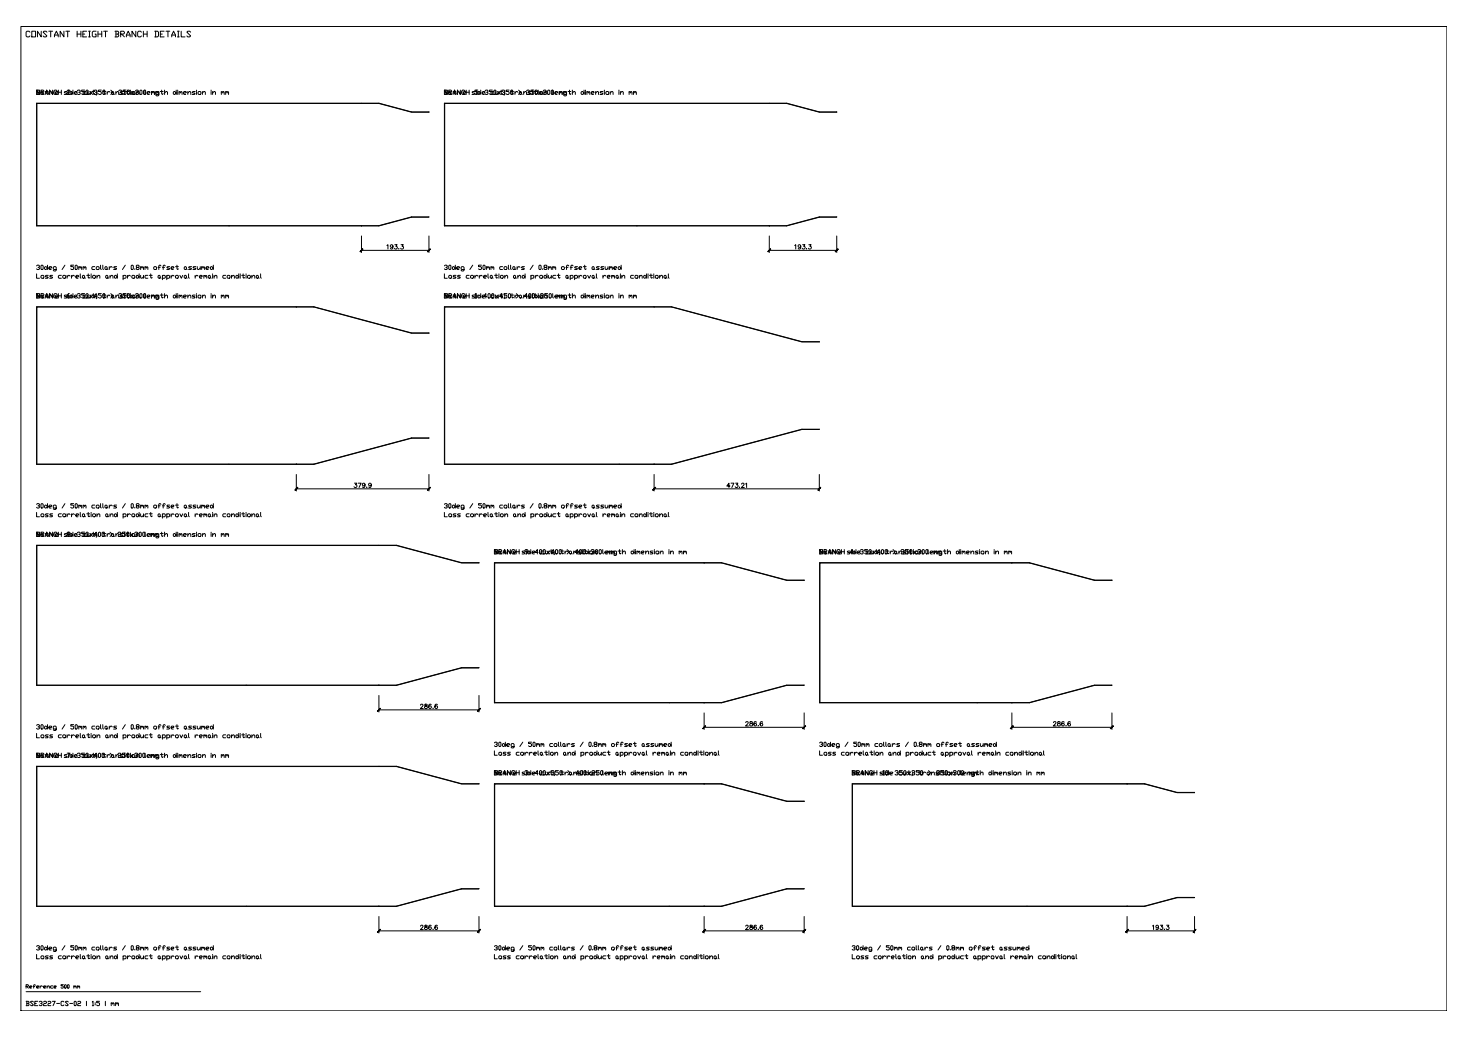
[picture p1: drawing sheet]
<svg xmlns="http://www.w3.org/2000/svg" width="841mm" height="594mm" viewBox="0 0 841 594" stroke-linecap="round" stroke-linejoin="round" font-family="sans-serif">
<!-- layer: MATERIAL -->
<g fill="none" stroke="#000" stroke-width=".57">
<path d="M207 59h-186v70h186M207 59h10M217 59h-10M217 59l19 5h10M441 59h-186v70h186M441 59h10M451 59h-10M451 59l18 5h10M246 64h.1M479 64h.1M207 129h.1M207 129h10l9-2a47 47 0 0 1 20-3h-10l-19 5h-10"/>
<path d="M441 129h.1M441 129h10l9-2a48 48 0 0 1 19-3h-10l-18 5h-10M170 176h-149v90h149M170 176h10M180 176h-10M180 176l56 15h10M375 176h-120v90h120M375 176h10M385 176h-10M385 176l74 20h10M246 191h.1M469 196h.1"/>
<path d="M170 266h.1M170 266h10l56-15h10h-10l-56 15h-10M375 266h.1M375 266h10l74-20h10h-10l-74 20h-10M217 313l-196-1v81h196M217 313h-196v79h196M217 312h10l37 10 10 1h-10l-37-10zM403 323l-120-1v81h120M403 323h-120v79h120M403 322h10l38 10 10 1h-10l-38-10zM580 323l-110-1v81h110M580 323h-110v79h110"/>
<path d="M580 322h10l37 10 10 1h-10l-37-10zM217 392v1M217 392h10l37-10h10l-10 1-37 10h-10M403 402v1M403 402h10l38-10h10l-10 1-38 10h-10M580 402v1M580 402h10l37-10h10l-10 1-37 10h-10M217 439h-196v80h196M217 439h10l37 10h10h-10l-37-10zM403 449h-120v70h120M403 449h10l38 10h10h-10l-38-10zM646 449h-158v70h158"/>
<path d="M646 449h10l18 5h10a52 52 0 0 1-19-2l-9-3zM217 519h.1M264 509l-37 10h-10M264 509h10zM403 519h.1M451 509l-38 10h-10M451 509h10zM646 519h.1M646 519h10M674 514l-18 5M674 514h10z"/>
</g>
<!-- layer: ANNOTATION -->
<g fill="none" stroke="#000" stroke-width=".57">
<path d="M207 135v10M246 135v10M441 135v10M479 135v10M207 143h39M441 143h38M170 272v9M246 272v9M375 272v9M469 272v9M170 280h76M375 280h94"/>
<path d="M217 398v10M274 398v10M217 407h57M403 408v10M403 417h58M461 408v10M580 417h57M580 408v10M637 408v10M217 525v10M217 533h57M274 525v10"/>
<path d="M403 533h58M403 525v10M461 525v10M646 533h38M646 525v10M684 525v10"/>
</g>
<g fill="#000" stroke="#000" stroke-width=".57">
<path d="M208 143l-2 1zM206 144l2-1z"/>
<path d="M245 144l1-1zM246 143l-1 1z"/>
<path d="M441 143l-1 1zM440 144l1-1z"/>
<path d="M479 144l1-1zM480 143l-1 1z"/>
<path d="M170 279l-1 2zM170 279l-1 2z"/>
<path d="M375 279l-1 2zM375 279l-1 2z"/>
<path d="M246 279l-1 2zM246 279l-1 2z"/>
<path d="M469 281l1-2zM470 279l-1 2z"/>
<path d="M218 406l-2 1zM218 406l-2 1z"/>
<path d="M275 406l-1 1zM275 406l-1 1z"/>
<path d="M404 416l-1 1zM404 416l-1 1z"/>
<path d="M461 416l-1 1zM461 416l-1 1z"/>
<path d="M580 416l-1 1zM580 416l-1 1z"/>
<path d="M638 416l-2 1zM638 416l-2 1z"/>
<path d="M218 532l-2 2zM218 532l-2 2z"/>
<path d="M275 532l-1 2zM275 532l-1 2z"/>
<path d="M404 532l-1 2zM404 532l-1 2z"/>
<path d="M461 532l-1 2zM461 532l-1 2z"/>
<path d="M646 532l-1 2zM646 532l-1 2z"/>
<path d="M684 534l1-2zM685 532l-1 2z"/>
</g>
<!-- layer: NOTES -->
<g fill="none" stroke="#000" stroke-width=".57">
<path d="M94 53l2-1v2M94 52v2M100 52l1 1-1 1h-1zM101 52v2M102 52h.1M102 52v2M103 53v-1v1M103 52v2M103 53l1-1v1v1M105 53h1h1l-1-1-1 1 1 1M108 53l1-1v2M108 52v2"/>
<path d="M112 52h-1l-1 1h1l1 1h-2M113 52h.1M113 52v2M114 52l1 1v1h-2zM116 53l1-1 1 2M116 52v2M121 52h.1M121 52v2M122 53l1-1v2M122 52v2M127 53v-1l1 1M127 52v2"/>
<path d="M128 53v-1v1v1M129 53l1-1v1M129 52v2M130 53l1-1v1v1M328 53l1-1 1 2M328 52v2M333 53l1-1 1 1-2 1zM335 52v2M335 52h.1M336 53l1-1v1M336 52v2M337 53l1-1v1v1"/>
<path d="M339 53h1v-1l-1 1v1h1M341 53l2-1v2M341 52v2M345 52h-1v1l1 1h-1M346 52h.1M346 52v2M348 52l1 1-1 1h-1zM350 53l1-1v2M350 52v2M355 52h.1M355 52v2M355 53l2-1v2"/>
<path d="M360 53l1-1v1M360 52v2M361 53l1-1v1v1M363 53v-1l1 1M363 52v2M364 53v-1l1 1v1M21 152h1l1 1h-1M21 157v2h2M22 153v1h-1M23 152h1h1l-1 2h-1zM23 158h2v1h-1zM26 153l1 1h-1z"/>
<path d="M27 152v2M28 158h-2l2 1h-2M28 154h1l1-1h-1h-1v1h1M30 158h-2l2 1h-2M32 154h-1v-1h1v2h-1M35 158h-2l1 1h1M36 158h1l1 1h-2zM37 152l-1 2M38 158v1M40 158h-1l-1 1M41 158v1M42 152h-1v1h1v1h-1"/>
<path d="M43 158h-1l-1 1M43 152h1v2h-1zM43 159h2v-1h-2v1h2M45 153h1v1M45 153v1M46 153h1v1M46 157v2M47 158h1v1zM48 153v1M48 153h1v1M48 159h1M50 158h1"/>
<path d="M51 157v2M52 157h.1M52 158v1M53 158h1l1 1h-2zM54 153h-1v1h1M56 153h1l-1 1h-1zM56 159l1-1v1M56 158v1M58 152v2M59 152v2M61 153v1h-1zM61 158l1 1h-1z"/>
<path d="M61 154h1M62 159h.1M63 153v1M63 159l1-1 1 1M63 158v1M64 153h-1v1M66 158l1 1h-1zM67 153h-2l2 1h-2M67 157v2M71 158h1v1h-1M71 158v2M72 152l-2 2"/>
<path d="M73 158v1M75 158h-1l-1 1M76 152v2h-1zM76 158h1v1h-1zM77 154h.1M78 153v-1h2l-1 1-1 1h2l-1-1M78 158l2 1h-1h-1zM80 157v2M81 153v1M81 158v1h1M81 153h1v1M82 158v1"/>
<path d="M83 153l1 1M83 153v1M84 153h1v1M85 158h-2v1h2M86 158h1M86 157v2h1M88 153h2l-1 1h-1zM91 158l1 1h-1zM91 153h1M92 159h.1M92 152h-1v2M93 158h2l-1 1h-1"/>
<path d="M93 158v2M93 153h1M95 152h-1h-1v2M96 158h1v1h-1M96 158v2M97 153h-1l1 1h-1M98 154h1l1-1h-1h-1v1h1M98 158v1M100 158h-1l-1 1M101 158h1v1h-1zM101 153h1M101 152v2h1"/>
<path d="M103 158l1 1 1-1M106 153l1 1h-1zM106 158l1 1h-1zM107 154h.1M107 159h.1M108 157v2M110 153h-2l2 1h-2M112 158v1M112 153h-1l1 1h-1M113 153v1h2M113 158l-1 1M114 159h2v-1h-2v1h2"/>
<path d="M115 153v1M116 153v1M116 153h1v1M117 158l1 1M117 158v1M118 158v1M118 154h1l1-1h-1h-1v1h1M119 158h1l1 1h-1zM121 159h.1M121 153l1 1h-1zM122 157h.1M122 158v1"/>
<path d="M122 152v2M123 159l1-1v1M123 158v1M129 158h-1v1h1M130 158h1l1 1h-1zM133 159l1-1v1M133 158v1M135 158h1l1 1h-1zM137 157v2M138 157h.1M138 158v1M138 158h2"/>
<path d="M139 157v2h1M141 157h.1M141 158v1M142 158h1v1h-1zM144 159l2-1v1M144 158v1M147 158h1v1h-1zM148 159h.1M149 157l1 2M255 152h1l-1 1M255 157v2h1M256 153v1h-1"/>
<path d="M257 152h1v2h-1zM257 158h1l1 1h-1zM260 153l1 1h-1h-1zM261 152v2M261 158h-1l1 1h-1M262 154h1v-1h-1v1h1M264 158h-2l2 1h-2M266 154h-2l1-1h1v2h-1h-1M269 158h-2l1 1h1M270 158h1v1h-1zM271 152l-2 2M272 158v1"/>
<path d="M274 158h-1l-1 1M275 158v1M276 152h-2v1h1l1 1h-2M276 158h-1v1M277 152h1l-1 2zM277 159h1l1-1h-1h-1v1h1M279 153l1 1M279 153v1M280 153v1M280 157v2M281 158h1v1h-1zM281 153h1v1"/>
<path d="M281 153v1M282 153h1v1M282 159h.1M283 158h2M284 157v2h1M286 157h.1M286 158v1M287 158h1v1h-1zM288 153h-2l1 1h1M289 153h1v1h-1zM289 159l1-1 1 1M289 158v1"/>
<path d="M291 152l1 2M293 152v2M294 153h1v1h-1zM294 158h1v1zM295 154h.1M295 159h1M296 153v1M297 159l1-1v1M297 158v1M298 153h-1l-1 1M299 158h1l1 1h-1zM300 153h-1l1 1h-1"/>
<path d="M301 157v2M304 158h1h1l-1 1h-1M304 158v2M305 152l-1 2M307 158v1M308 158l-1 1M309 152h1v2h-1zM309 158h1l1 1h-1zM311 154h.1M312 158h1v1h-1zM312 153v-1h1v1h-1v1h1v-1M313 157v2"/>
<path d="M314 153h1v1M314 158l1 1h1M314 153v1M315 153h1v1M316 158v1M317 153v1M317 153h1v1M318 158h-1v1h1M319 158h2M320 157v2h1M322 153h1v1h-1zM324 153h1"/>
<path d="M325 158v1h-1zM325 159h1M326 152h-1v2M327 158h1v1h-1M327 158v2M327 153h1M328 152h-1v2M329 158h1h1l-1 1h-1M329 158v2M331 153h-2l2 1h-2M332 154h1v-1h-1v1h1M332 158v1"/>
<path d="M333 158h-1v1M334 158h1l1 1h-1zM334 153h2M335 152v2h1M337 158l1 1v-1M339 158h1v1zM340 153v1h-1zM340 154h1M340 159h1M342 157v2M343 153h-1l1 1h-1M345 158v1"/>
<path d="M346 153h-2l1 1h-1M347 153v1h1M347 158h-1l-1 1M348 159h1l1-1h-1h-1v1h1M348 153v1M349 153h1v1M349 153v1M350 153h1v1M350 158h1v1M350 158v1M351 158h1v1M352 154h1v-1h-1v1h1"/>
<path d="M353 158h1v1h-1zM354 153h1l1 1h-1zM354 159h1M355 157h.1M355 158v1M356 152v2M356 159l2-1v1M356 158v1M363 158h-2l1 1h1M364 158h1v1h-1zM366 159l1-1 1 1M366 158v1"/>
<path d="M369 158h1v1h-1zM370 157v2M371 157h.1M371 158v1M372 158h2M373 157v2h1M375 157h.1M375 158v1M375 158h2v1h-1zM378 159l1-1 1 1M378 158v1M380 158h1l1 1h-1z"/>
<path d="M382 159h.1M383 157v2M94 170l2-1v2M94 168v3M99 169h1l1 1-1 1zM101 168v3M102 168v1M102 169v2M103 169v1M103 169v2M103 169h1v2M105 170h1l1-1h-1h-1v1l1 1"/>
<path d="M108 170l1-1v2M108 169v2M112 169h-2l2 1-2 1M113 168v1M113 169v2M113 169h2v1l-1 1zM116 170l1-1 1 2M116 169v2M121 168v1M121 169v2M122 170l1-1v2M122 169v2"/>
<path d="M127 169l1 1M127 169v2M128 169v2M129 169h1v1M129 169v2M130 169h1v2M325 169h2M326 168v2l1 1v-1M328 170l1-1 1 2M328 168v3M333 169h1l1 1-2 1zM335 168v3"/>
<path d="M335 168v1M335 169v2M336 169h1v1M336 169v2M337 169h1v2M339 170h1v-1h-1v1l1 1M341 170l2-1v2M341 169v2M345 169h-1l1 1-1 1M346 168v1M346 169v2M347 169h1l1 1-1 1z"/>
<path d="M350 170l1-1v2M350 169v2M355 168v1M355 169v2M355 170l2-1v2M360 169h1v1M360 169v2M361 169h1v2M363 169l1 1M363 169v2M364 169h1v2M21 289h1h1l-1 1"/>
<path d="M21 294v2h2M22 290v1h-1M23 289h1h1l-1 2h-1zM24 294l1 1v1h-2zM26 290v-1l1 1-1 1zM27 289v2M28 294h-2v1l2 1h-2M28 290h1h1l-1-1-1 1v1h1M30 294h-1l-1 1 2 1h-2M32 291h-1v-2l1 1v1v1l-1-1M35 294l-2 1 1 1h1M36 294l2 1-1 1h-1z"/>
<path d="M37 289l-1 2M38 294v2M40 295l-1-1-1 1M41 294v2M42 289h-1h1v2h-1M43 295l-1-1-1 1M43 289h1v2h-1zM43 295h2v-1l-2 1 1 1h1M45 290l1-1v1M45 289v2M46 290v-1l1 1v1M46 294v2"/>
<path d="M48 290v-1v1M48 294v1v1h-1zM48 289v2M48 290l1-1v1v1M48 296h1M50 294h1M51 294v2M52 294h.1M52 294v2M53 294l2 1-1 1h-1zM54 289l-1 1v1h1M55 290l1-1 1 2h-1z"/>
<path d="M56 295l1-1v2M56 294v2M58 289v2M59 289v2M60 290l1-1v1v1h-1zM61 294l1 1-1 1zM61 291h1M62 296h.1M63 289v2M63 295l1-1 1 2M63 294v2M64 290l-1-1v1"/>
<path d="M66 295v-1l1 1-1 1zM67 289l-2 1 2 1h-2M67 294v2M71 295v-1l1 1v1h-1M71 294v3M72 289l-2 2M73 294v2M75 295l-1-1-1 1M76 289v2h-1zM76 294l1 1v1h-1zM77 291h.1M78 290v-1h2l-1 1h-1v1h2l-1-1"/>
<path d="M78 294l2 1-1 1h-1zM80 294v2M81 290v-1v1M81 294v2l1-1M81 289v2M81 290l1-1v1v1M82 294v2M83 290v-1l1 1M83 289v2M84 290v-1l1 1v1M85 294l-2 1v1h2M86 294h1"/>
<path d="M86 294v2h1M88 290l1-1 1 2h-2zM91 290h1M91 294l1 1-1 1zM92 296h.1M92 289h-1v2M93 295v-1l2 1-1 1h-1M93 294v3M93 290h1M95 289h-1h-1v2M96 295v-1l1 1v1h-1M96 294v3"/>
<path d="M97 289l-1 1 1 1h-1M98 290h1h1l-1-1-1 1v1h1M98 294v2M100 295l-1-1-1 1M101 295l1-1v2h-1zM101 289h1M101 289v2h1M103 294l1 2 1-2M106 290v-1l1 1-1 1zM106 295v-1l1 1-1 1zM107 291h.1M107 296h.1"/>
<path d="M108 294v2M110 289l-2 1 2 1h-2M112 294v2M112 289l-1 1 1 1h-1M113 289v2l2-1M113 295v-1l-1 1M114 295h2v-1l-2 1v1h2M115 289v2M116 290v-1v1M116 289v2M116 290l1-1v1v1M117 295v-1l1 1"/>
<path d="M117 294v2M118 295v-1v1v1M118 290h1h1l-1-1-1 1v1h1M120 294l1 1-1 1h-1zM121 290v-1l1 1-1 1zM121 296h.1M122 294h.1M122 294v2M122 289v2M123 295l1-1v2M123 294v2M129 294l-1 1v1h1"/>
<path d="M131 294l1 1-1 1h-1zM133 295l1-1v2M133 294v2M136 294l1 1-1 1h-1zM137 294v2M138 294h.1M138 294v2M138 294h2M139 294v2h1M141 294h.1M141 294v2M142 295l1-1v2h-1z"/>
<path d="M144 295l2-1v2M144 294v2M147 294l1 1v1h-1zM148 296h.1M149 294l1 2M255 289h1l-1 1M255 294v2h1M256 290v1h-1M257 289h1v2h-1zM257 295l1-1 1 2h-1zM259 290l1-1 1 1-1 1zM261 289v2"/>
<path d="M261 294l-1 1h1v1h-1M262 290h1v-1l-1 1v1h1M264 294l-2 1h1v1h-1M266 291h-2l1-2 1 1v1l-1 1-1-1M269 294l-2 1 1 1h1M270 295l1-1v2h-1zM271 289l-2 2M272 294v2M274 295l-1-1-1 1M275 294v2M276 289h-2h1l1 2h-1h-1M276 295l-1-1v1"/>
<path d="M277 289h1l-1 2zM277 295h1h1l-1-1-1 1v1h1M279 290v-1l1 1M279 289v2M280 290v-1v1v1M280 294v2M281 295v-1l1 1v1h-1zM281 290l1-1v1M281 289v2M282 290v-1l1 1v1M282 296h.1M283 294h2"/>
<path d="M284 294v2h1M286 294h.1M286 294v2M287 294l1 1v1h-1zM288 289l-2 1 1 1h1M289 290l1-1v2h-1zM289 295l1-1 1 2M289 294v2M291 289l1 2M293 289v2M294 290v-1l1 1v1h-1zM294 295l1-1v1v1h-1z"/>
<path d="M295 291h.1M295 296h1M296 289v2M297 295l1-1v2M297 294v2M298 290l-1-1-1 1M299 295l1-1 1 1-1 1zM300 289h-1v1l1 1h-1M301 294v2M304 295l1-1 1 1-1 1h-1M304 294v3M305 289l-1 2"/>
<path d="M307 294v2M308 295v-1l-1 1M309 289h1v2h-1zM309 295l1-1 1 2h-1zM311 291h.1M312 295l1-1v1l-1 1zM312 290v-1h1l-1 1v1h1v-1M313 294v2M314 290l1-1v1M314 294l1 2 1-1M314 289v2M315 290v-1l1 1v1"/>
<path d="M316 294v2M317 290v-1v1M317 289v2M317 290l1-1v1v1M318 294l-1 1v1h1M319 294h2M320 294v2h1M322 290l1-1v2h-1zM324 290h1M325 294v1v1h-1zM325 296h1M326 289h-1v2"/>
<path d="M327 295v-1l1 1v1h-1M327 290h1M327 294v3M328 289h-1v2M329 295l1-1 1 1-1 1h-1M329 294v3M331 289l-2 1 2 1h-2M332 290h1v-1l-1 1v1h1M332 294v2M333 295l-1-1v1M334 295l1-1 1 2h-1zM334 289h2"/>
<path d="M335 289v2h1M337 294l1 2v-2M339 290l1-1v1v1h-1zM339 295l1-1v1v1h-1zM340 291h1M340 296h1M342 294v2M343 289l-1 1 1 1h-1M345 294v2M346 289l-2 1h1v1h-1M347 289v2l1-1M347 295l-1-1-1 1"/>
<path d="M348 295h1h1l-1-1-1 1v1h1M348 289v2M349 290l1-1v1M349 289v2M350 290v-1l1 1v1M350 295l1-1v1M350 294v2M351 295l1-1v1v1M352 290h1v-1l-1 1v1h1M353 295v-1l1 1v1h-1zM354 290l1-1 1 1-1 1zM354 296h1"/>
<path d="M355 294h.1M355 294v2M356 289v2M356 295l2-1v2M356 294v2M363 294l-2 1 1 1h1M364 294l1 1v1h-1zM366 295l1-1 1 2M366 294v2M369 295l1-1v1l-1 1zM370 294v2M371 294h.1"/>
<path d="M371 294v2M372 294h2M373 294v2h1M375 294h.1M375 294v2M376 294l1 1v1h-2zM378 295l1-1 1 2M378 294v2M381 294l1 1-1 1h-1zM382 296h.1M383 294v2M92 306h1"/>
<path d="M93 305v2M94 307l2-1v1M94 305v2M99 306h1l1 1h-1zM101 305v2M102 305h.1M102 306v1M103 306v1M103 306h1v1M105 307h1l1-1h-1h-1v1h1M108 307l1-1v1M108 306v1"/>
<path d="M112 306h-2l2 1h-2M113 305h.1M113 306v1M113 306h2v1h-1zM116 307l1-1 1 1M116 306v1M121 305h.1M121 306v1M122 307l1-1v1M122 306v1M127 306l1 1M127 306v1"/>
<path d="M128 306v1M129 306h1v1M129 306v1M130 306h1v1M354 316h2M355 315v2h1M357 316h1v1M357 315v2M362 316h1l-1 1zM363 315v2M364 315h.1M364 316v1"/>
<path d="M365 316h1M365 316v1M366 316h1v1M367 316h2h-2l1 1h1M370 316h1l1 1M370 316v1M374 316h-2l2 1h-2M375 315h.1M375 316v1M376 316h1v1h-1zM378 316h1l1 1M378 316v1"/>
<path d="M383 315h.1M383 316v1M384 316h1l1 1M384 316v1M389 316h1M389 316v1M390 316h1v1M392 316h.1M392 316v1M392 316h1v1M543 316h1l1 1M543 315v2"/>
<path d="M548 316h1h1l-2 1zM550 315v2M550 315h.1M550 316v1M551 316h1M551 316v1M552 316h1v1M554 316h1h-1v1h1M556 316h1l1 1M556 316v1M560 316h-1h1v1h-1M561 315h.1"/>
<path d="M561 316v1M562 316h1l1 1h-2zM565 316h1v1M565 316v1M570 315h.1M570 316v1M570 316h2v1M575 316h1M575 316v1M576 316h1v1M578 316h1M578 316v1"/>
<path d="M579 316h1v1M21 416l1-1 1 1h-1M22 416v2l-1-1M24 415l1 1-1 2-1-1zM26 416l1 1-1 1zM27 415v3M28 417h1l1-1h-1h-1v1l1 1M32 418l-1-1v-1h1v2h-1M37 415l-1 3M42 415h-1v1h1v2l-1-1M43 415l1 1v2l-1-1zM45 416h1v1"/>
<path d="M45 416v2M46 416h1v2M48 416v1M48 416v2M48 416h1v2M54 416h-1v2h1M55 416h1l1 1-1 1zM58 415v3M59 415v3M60 416h1v1v1zM61 417l1 1M63 416v2"/>
<path d="M64 416h-1v1M67 416h-2l2 1-2 1M72 415l-2 3M76 415v1v2l-1-1zM77 417v1M78 416v-1l2 1h-1l-1 1v1l2-1-1-1M81 416v1M81 416v2M81 416h1v2M83 416l1 1M83 416v2M84 416h1v2"/>
<path d="M88 416h1l1 1-2 1zM91 416h1M92 416v-1l-1 1v2M93 416h1M95 416l-1-1-1 1v2M97 416h-1l1 1-1 1M98 417h1l1-1h-1h-1v1l1 1M101 416h1M101 415v2l1 1v-1M106 416l1 1-1 1zM107 417v1M110 416h-2l2 1-2 1"/>
<path d="M112 416h-1l1 1-1 1M113 416v2l2-1M115 416v2M116 416v1M116 416v2M116 416h1v2M118 417h1l1-1h-1h-1v1l1 1M121 416l1 1-1 1zM122 415v3M21 420v3h2M23 421h2v1l-1 1zM28 421h-2l2 1-2 1"/>
<path d="M30 421h-2l2 1-2 1M35 421h-2l1 2h1M36 421h1l1 1-2 1zM38 421v2M40 421h-1l-1 1M41 421v2M43 421h-1l-1 1M43 422h2v-1h-2l1 2h1M46 420v3M47 421h1v1v1zM48 422l1 1M50 421h1"/>
<path d="M51 420v2v1v-1M52 420v1M52 421v2M53 421h1l1 1-2 1zM56 422l1-1v2M56 421v2M61 421l1 1-1 1zM62 422v1M63 422l1-1 1 2M63 421v2M66 421l1 1-1 1zM67 420v3"/>
<path d="M71 421h1v2h-1M71 421v2M73 421v2M75 421h-1l-1 1M76 421h1v1l-1 1zM78 421l2 1-1 1-1-1zM80 420v3M81 421v2l1-1M82 421v2M85 421h-2v2h2M86 421h1M86 420v2l1 1v-1"/>
<path d="M91 421h1l-1 2v-1zM92 432h1M92 422v1M93 431v3M93 421h2l-1 2h-1M93 421v2M94 433l2-1v2M94 431v3M96 421h1v2h-1M96 421v2M98 421v2M99 433l1-1 1 1-1 1z"/>
<path d="M100 421h-1l-1 1M101 421h1v1l-1 1zM101 431v3M102 431v1M102 432v2M103 433v-1v1M103 432v2M103 421l1 2 1-2M103 433l1-1v1v1M105 433h1h1l-1-1-1 1 1 1M106 421l1 1-1 1zM107 422v1"/>
<path d="M108 433l1-1v2M108 432v2M108 420v3M112 432h-1l-1 1 2 1h-2M112 421v2M113 431v1M113 432v2M113 421l-1 1M114 432l1 1v1h-2zM114 422h2v-1h-2v1l2 1M116 433l1-1 1 2M116 432v2"/>
<path d="M117 421l1 1M117 421v2M118 421v2M119 421h1h1l-1 2-1-1zM121 422v1M121 431v1M121 432v2M122 433l1-1v2M122 420v1M122 421v2M122 432v2M123 422l1-1v2"/>
<path d="M123 421v2M127 433v-1l1 1M127 432v2M128 433v-1v1v1M129 433l1-1v1M129 421h-1v2h1M129 432v2M130 433l1-1v1v1M130 421h1l1 1-1 1zM133 422l1-1v2M133 421v2M135 421h1l1 1-1 1z"/>
<path d="M137 420v3M138 420v1M138 421v2M138 421h2M139 420v2l1 1v-1M141 420v1M141 421v2M142 421h1v1l-1 1zM144 422l2-1v2M144 421v2M147 421h1v2l-1-1zM148 422v1"/>
<path d="M149 420l1 3M283 430v3h2M286 431h1v1l-1 1zM290 431h-2l2 1v1h-2M292 431h-1l1 1v1h-1M297 431h-1v2h1M298 431h2v1l-1 1zM301 431v2M303 431v2M306 432h1v-1h-1v2h1M308 430l1 3M309 431h1h1l-1 2-1-1z"/>
<path d="M311 432v1M313 430v2v1l1-1M314 431v2M316 431h1v2l-2-1zM318 432l1-1v2M318 431v2M323 431h1v2l-1-1zM324 432v1M325 432l2-1v2M325 431v2M328 431h1v1l-1 1zM329 430v3"/>
<path d="M333 431h1v2h-1M333 431v3M335 431v2M338 431h1l1 1-2 1zM341 431l1 1-1 1-1-1zM342 430v3M343 431v2l2-1M345 431v2M347 431h-2l1 2h1M349 430v2v1l1-1M353 431h1v2l-1-1zM354 432v1"/>
<path d="M355 431h1h1v2h-2M355 431v3M358 431h1v2h-1M358 431v3M360 431v2M363 431h1v1l-1 1zM365 431l1 2 1-2M368 431h1v2l-1-1zM369 432v1M370 430l1 3M374 431v2M377 432h1v-1h-1v2h1"/>
<path d="M379 431v2M380 431h1v2M382 431h1l-1 2v-1zM383 432v1M384 431v2M385 432l1-1 1 2M385 431v2M392 431h-2v2h2M393 431h1v2l-2-1zM395 432l1-1 1 2M395 431v2M397 431h1l1 1-1 1z"/>
<path d="M399 430v3M400 430v1M400 431v2M401 431h1M402 430v2v1v-1M403 430v1M403 431v2M404 431h1l1 1-2 1zM407 432l1-1v2M407 431v2M409 431h1v2l-1-1zM410 432l1 1"/>
<path d="M412 430v3M470 430v3h1M472 431h1l1 1-2 1zM476 431h-1l1 1-1 1M479 431h-2l1 1v1h-1M484 431h-2v2h2M485 431h1v2l-1-1zM487 431v2M490 431v2M492 432h1l1-1h-1h-1v2h1M495 430v3M496 431h1v2l-1-1z"/>
<path d="M497 432v1M499 430v2l1 1v-1M501 431v2M502 431h1v1l-1 1zM504 432l1-1 1 2M504 431v2M509 431h1v2l-1-1zM510 432l1 1M512 432l1-1v2M512 431v2M514 431h1l1 1-1 1zM516 430v3"/>
<path d="M519 431h1h1l-1 2h-1M519 431v3M522 431v2M524 431h1l1 1-1 1zM527 431l1 1-1 1zM528 430v3M529 431l1 2 1-1M531 431v2M533 431h-1v2h1M535 430v2v1l1-1M540 431v2l-1-1zM540 432l1 1"/>
<path d="M542 431h1v2h-1M542 431v3M544 431h1h1l-1 2h-1M544 431v3M547 431v2M550 431h1l-1 2-1-1zM552 431v2l1-2M554 431h1v2l-1-1zM555 432l1 1M557 430v3M560 431v2M563 432h1l1-1h-1h-1v2h1"/>
<path d="M565 431v2M566 431h1v2M568 431h1v2l-1-1zM569 432l1 1M570 431v2M571 432l1-1 1 2M571 431v2M578 431h-2l1 2h1M579 431h1v2l-1-1zM581 432l1-1 1 2M581 431v2M584 431h1v1l-1 1z"/>
<path d="M585 430v3M586 430v1M586 431v2M587 431h2M588 430v2v1l1-1M590 430v1M590 431v2M591 431h1v2l-2-1zM593 432l1-1 1 2M593 431v2M595 431h1h1l-1 2-1-1zM597 432v1"/>
<path d="M598 430v3M357 443l1-1v2M357 441v3M362 443v-1l1 1-1 1zM363 441v3M364 441v1M364 442v2M365 443v-1l1 1M365 442v2M366 443h1v1M367 443h2v-1l-2 1 1 1h1M370 443l1-1 1 2"/>
<path d="M370 442v2M374 442l-2 1 2 1h-2M375 441v1M375 442v2M376 443l1-1v2h-1zM378 443l1-1 1 2M378 442v2M383 441v1M383 442v2M384 443l1-1 1 2M384 442v2M389 443l1-1v1"/>
<path d="M389 442v2M390 443h1v1M392 443v-1v1M392 442v2M392 443h1v1M562 443l1-1v2M567 443v-1l1 1-1 1zM568 441v3M569 441v1M569 442v2M570 443v-1l1 1M570 442v2"/>
<path d="M571 443h1v1M572 443h2v-1l-2 1v1h2M575 443l1-1 1 2M575 442v2M579 442l-2 1 2 1h-2M580 441v1M580 442v2M581 443l1-1v2h-1zM583 443l1-1 1 2M583 442v2M588 441v1M588 442v2"/>
<path d="M589 443l1-1 1 2M589 442v2M594 443v-1l1 1M594 442v2M595 443h1v1M597 443v-1v1M597 442v2M597 443h1v1M21 542h1l1 1h-1M21 547v2h2M22 543v1h-1M23 542h1h1l-1 2h-1z"/>
<path d="M23 548h2v1h-1zM26 543h1l-1 1zM27 542v2M28 548h-2l2 1h-2M28 543h1h1h-1h-1v1h1M30 548h-2l2 1h-2M32 544h-1v-1h1v2h-1M35 548h-2l1 1h1M36 548h1l1 1h-2zM37 542l-1 2M38 548v1M40 548h-1h-1"/>
<path d="M41 548v1M42 542h-1v1h1v1h-1M43 548h-1h-1M43 542h1v2h-1zM43 548h2h-2l1 1h1M45 543h1M45 543v1M46 543h1v1M46 547v2M47 548h1v1zM48 543h.1M48 543v1"/>
<path d="M48 543h1v1M48 549h1M50 548h1M51 547v2M52 547h.1M52 548v1M53 548h1l1 1h-2zM54 543h-1v1h1M56 543h1l-1 1h-1zM56 548h1v1M56 548v1M58 542v2"/>
<path d="M59 542v2M61 543v1h-1zM61 548l1 1h-1zM61 544h1M62 549h.1M63 543v1M63 548h1l1 1M63 548v1M64 543h-1M66 548h1l-1 1zM67 543h-2l2 1h-2M67 547v2"/>
<path d="M71 548h1v1h-1M71 548v2M72 542l-2 2M73 548v1M75 548h-1h-1M76 542v2h-1zM76 548h1v1h-1zM77 544h.1M78 543v-1h2l-1 1h-1v1h2l-1-1M78 548h2l-1 1h-1zM80 547v2M81 543h.1"/>
<path d="M81 548v1l1-1M81 543v1M81 543h1v1M82 548v1M83 543h1M83 543v1M84 543h1v1M85 548h-2v1h2M86 548h1M86 547v2h1M88 543h2l-1 1h-1zM91 548h1l-1 1z"/>
<path d="M91 543h1M92 549h.1M92 542h-1v2M93 548h2l-1 1h-1M93 543h1M93 548v2M95 542h-1h-1v2M96 548h1v1h-1M96 548v2M97 543h-1l1 1h-1M98 543h1h1h-1h-1v1h1M98 548v1"/>
<path d="M100 548h-1h-1M101 548h1v1h-1zM101 543h1M101 542v2h1M103 548l1 1 1-1M106 543l1 1h-1zM106 548l1 1h-1zM107 544h.1M107 549h.1M108 547v2M110 543h-2l2 1h-2M112 548v1"/>
<path d="M112 543h-1l1 1h-1M113 543v1l2-1M113 548h-1M114 548h2h-2v1h2M115 543v1M116 543h.1M116 543v1M116 543h1v1M117 548h1M117 548v1M118 548v1M118 543h1h1h-1h-1v1h1"/>
<path d="M119 548h1h1l-1 1h-1zM121 549h.1M121 543h1l-1 1zM122 547h.1M122 548v1M122 542v2M123 548h1v1M123 548v1M129 548h-1v1h1M130 548h1l1 1h-1zM133 548h1v1M133 548v1"/>
<path d="M135 548h1h1l-1 1zM137 547v2M138 547h.1M138 548v1M138 548h2M139 547v2h1M141 547h.1M141 548v1M142 548h1v1h-1zM144 548h2v1M144 548v1M147 548h1v1h-1z"/>
<path d="M148 549h.1M149 547l1 2M283 542h1h1l-1 1M283 547v2h2M284 543h1l-1 1h-1M286 542h1v2h-1zM286 548h1v1h-1zM288 543h1h1l-2 1zM290 542v2M290 548h-2h2v1h-2M290 543h2h-2v1h2M292 548h-1h1v1h-1"/>
<path d="M295 544h-2v-1h2v2h-1h-1M297 548h-1v1h1M298 548h2v1h-1zM300 542l-2 2M301 548v1M302 548h-1M303 548v1M305 542h-2v1h2l-1 1h-1M305 548h-1h-1M306 542h1l-1 2h-1zM306 548h1h-1v1h1M307 543h1"/>
<path d="M307 543v1M308 543h1v1M308 547l1 2M309 548h1h1l-1 1h-1zM310 543h1M310 543v1M311 543h1v1M311 549h.1M312 548h2M313 547v2h1M314 547h.1M314 548v1"/>
<path d="M315 548h2v1h-1zM317 543h-2v1h2M317 543h2v1h-1zM318 548h1v1M318 548v1M320 542v2M321 542l1 2M322 543h1l1 1h-1zM323 548h1v1h-1zM324 544h.1M324 549h.1M325 543v1"/>
<path d="M325 548h2v1M325 548v1M327 543h-1h-1M328 548h1l-1 1zM329 543h-2l2 1h-2M329 547v2M333 548h1v1h-1M333 548v2M334 542l-2 2M335 548v1M337 548h-1h-1M337 542h1h1l-1 2h-1z"/>
<path d="M338 548h1l1 1h-2zM340 544h.1M340 548h1h1l-1 1zM341 543h-1l1-1h1v1h-1l-1 1h2v-1M342 547v2M343 543h1M343 548v1l2-1M343 543v1M344 543h1v1M345 548v1M345 543h1M345 543v1"/>
<path d="M346 543h1v1M347 548h-2l1 1h1M348 548h2M349 547v2h1M351 543h1v1h-2zM353 543h1M353 548h1v1h-1zM354 549h.1M354 542h-1v2M355 548h1h1v1h-2M355 543h2M355 548v2"/>
<path d="M357 542h-1v2M358 548h1v1h-1M358 548v2M359 543h-1l1 1h-1M360 543h2h-2v1h2M360 548v1M362 548h-1h-1M363 548h1v1h-1zM363 543h1M364 542v2M365 548l1 1 1-1M368 543h1v1h-1z"/>
<path d="M368 548h1v1h-1zM369 544h.1M369 549h.1M370 547l1 2M372 543h-2l2 1h-2M374 548v1M374 543h-1h1v1h-1M375 543l1 1 1-1M376 548h-1h-1M377 548h1h-1v1h1M377 543v1M378 543h1"/>
<path d="M378 543v1M379 543v1M379 548h1M379 548v1M380 548h1v1M380 543h2h-2v1h2M382 548h1l-1 1zM383 543h1h1l-2 1zM383 549h.1M384 547h.1M384 548v1M385 542v2"/>
<path d="M385 548h1l1 1M385 548v1M392 548h-2v1h2M393 548h1v1h-2zM395 548h1l1 1M395 548v1M397 548h1h1l-1 1zM399 547v2M400 547h.1M400 548v1M401 548h1M402 547v2"/>
<path d="M403 547h.1M403 548v1M404 548h1l1 1h-2zM407 548h1v1M407 548v1M409 548h1v1h-1zM410 549h1M412 547v2M488 542h1h1l-1 1M488 547v2h2M489 543h1l-1 1h-1M491 542h1v2h-1z"/>
<path d="M491 548h1v1h-1zM493 543h1l-1 1zM494 542v2M495 548h-2l2 1h-2M495 543h2h-2v1h2M497 548h-1l1 1h-1M499 544h-1v-1h1v2h-1M502 548h-1v1h1M503 548h1l1 1h-1zM504 542l-1 2M506 548v1M507 548h-1"/>
<path d="M508 548v1M509 542h-1v1h1v1h-1M510 548h-1h-1M510 542h1h1l-1 2h-1zM511 548h1h-1v1h1M512 543h1M512 543v1M513 543h1v1M513 547l1 2M514 548h1h1l-1 1h-1zM515 543h1M515 543v1"/>
<path d="M516 543h1v1M516 549h.1M517 548h2M518 547v2h1M519 547h.1M519 548v1M521 548h1v1h-2zM522 543h-2v1h2M522 543h2v1h-1zM523 548h1v1M523 548v1M525 542v2"/>
<path d="M526 542l1 2M527 543h1h1l-1 1h-1zM528 548h1v1h-1zM529 544h.1M529 549h.1M530 543v1M530 548h2v1M530 548v1M532 543h-1h-1M533 548h1l-1 1zM534 543h-2l2 1h-2M534 547v2"/>
<path d="M538 548h1v1h-1M538 548v2M539 542l-2 2M540 548v1M542 548h-1h-1M542 542h1h1l-1 2h-1zM543 548h1v1h-1zM544 544h.1M545 548h1h1l-1 1zM546 543h-1l1-1h1v1h-1l-1 1h2v-1M547 547v2M548 543h1"/>
<path d="M548 548v1l1-1M548 543v1M549 543v1M549 548v1M550 543h1M550 543v1M551 543h1v1M552 548h-2l1 1h1M553 548h1M554 547v2M555 543h2v1h-1zM558 548h1v1h-1z"/>
<path d="M558 543h1M559 549h.1M559 542h-1v2M560 548h1h1v1h-2M560 543h2M560 548v2M562 542h-1v2M563 548h1v1h-1M563 548v2M564 543h-1l1 1h-1M565 543h2h-2v1h2M565 548v1"/>
<path d="M567 548h-1h-1M568 543h1M568 548h1v1h-1zM569 542v2M570 548l1 1 1-1M573 543h1v1h-1zM573 548h1v1h-1zM574 544h.1M574 549h.1M575 547l1 2M577 543h-2l2 1h-2M579 548v1"/>
<path d="M579 543h-1l1 1h-1M580 543l1 1 1-1M581 548h-1h-1M582 548h1h-1v1h1M582 543v1M583 543h1M583 543v1M584 543v1M584 548h1M584 548v1M585 548h1v1M585 543h2h-2v1h2"/>
<path d="M587 548l1 1h-1zM588 543h1l-1 1zM588 549h.1M589 547h.1M589 548v1M589 542v2M590 548h1l1 1M590 548v1M597 548h-2v1h2M597 548h2v1h-1zM600 548h1l1 1M600 548v1"/>
<path d="M602 548h1h1l-1 1zM604 547v2M605 547h.1M605 548v1M606 548h1M607 547v2M608 547h.1M608 548v1M609 548h1l1 1h-2zM612 548h1v1M612 548v1M614 548h1v1h-1z"/>
<path d="M615 549h1M617 547v2"/>
</g>
<!-- layer: BSA_DOC_FRAME -->
<path d="M12 15h817v564h-817z" fill="none" stroke="#000" stroke-width=".57"/>
<!-- layer: BSA_DOC_REFERENCE -->
<path d="M15 568h100" fill="none" stroke="#000" stroke-width=".57"/>
<g font-size="6.6">
<text x="14" y="22">CONSTANT HEIGHT BRANCH DETAILS</text>
<text x="282" y="430">30deg / 50mm collars / 0.8mm offset assumed</text>
<text x="468" y="430">30deg / 50mm collars / 0.8mm offset assumed</text>
</g>
<g font-size="5.7">
<text x="20" y="55">BRANCH 2: 350x350 &gt; 350x300 mm</text>
<text x="253" y="55">BRANCH 5: 350x350 &gt; 350x300 mm</text>
<text x="220" y="144">193.3</text>
<text x="454" y="144">193.3</text>
<text x="20" y="172">BRANCH 6: 350x450 &gt; 350x300 mm</text>
<text x="253" y="172">BRANCH 1: 400x450 &gt; 400x250 mm</text>
<text x="201" y="280">379.9</text>
<text x="415" y="280">473.21</text>
<text x="20" y="309">BRANCH 8: 350x400 &gt; 350x300 mm</text>
<text x="282" y="319">BRANCH 9: 400x400 &gt; 400x300 mm</text>
<text x="468" y="319">BRANCH 4: 350x400 &gt; 350x300 mm</text>
<text x="240" y="407">286.6</text>
<text x="426" y="417">286.6</text>
<text x="602" y="417">286.6</text>
<text x="20" y="435">BRANCH 7: 350x400 &gt; 350x300 mm</text>
<text x="282" y="445">BRANCH 3: 400x350 &gt; 400x250 mm</text>
<text x="487" y="445">BRANCH 10: 350x350 &gt; 350x300 mm</text>
<text x="240" y="534">286.6</text>
<text x="426" y="534">286.6</text>
<text x="659" y="534">193.3</text>
<text x="14" y="577">BSE3227-CS-02 | 1:5 | mm</text>
</g>
<text font-size="4.9" x="14" y="567">Reference 500 mm</text>
</svg>
